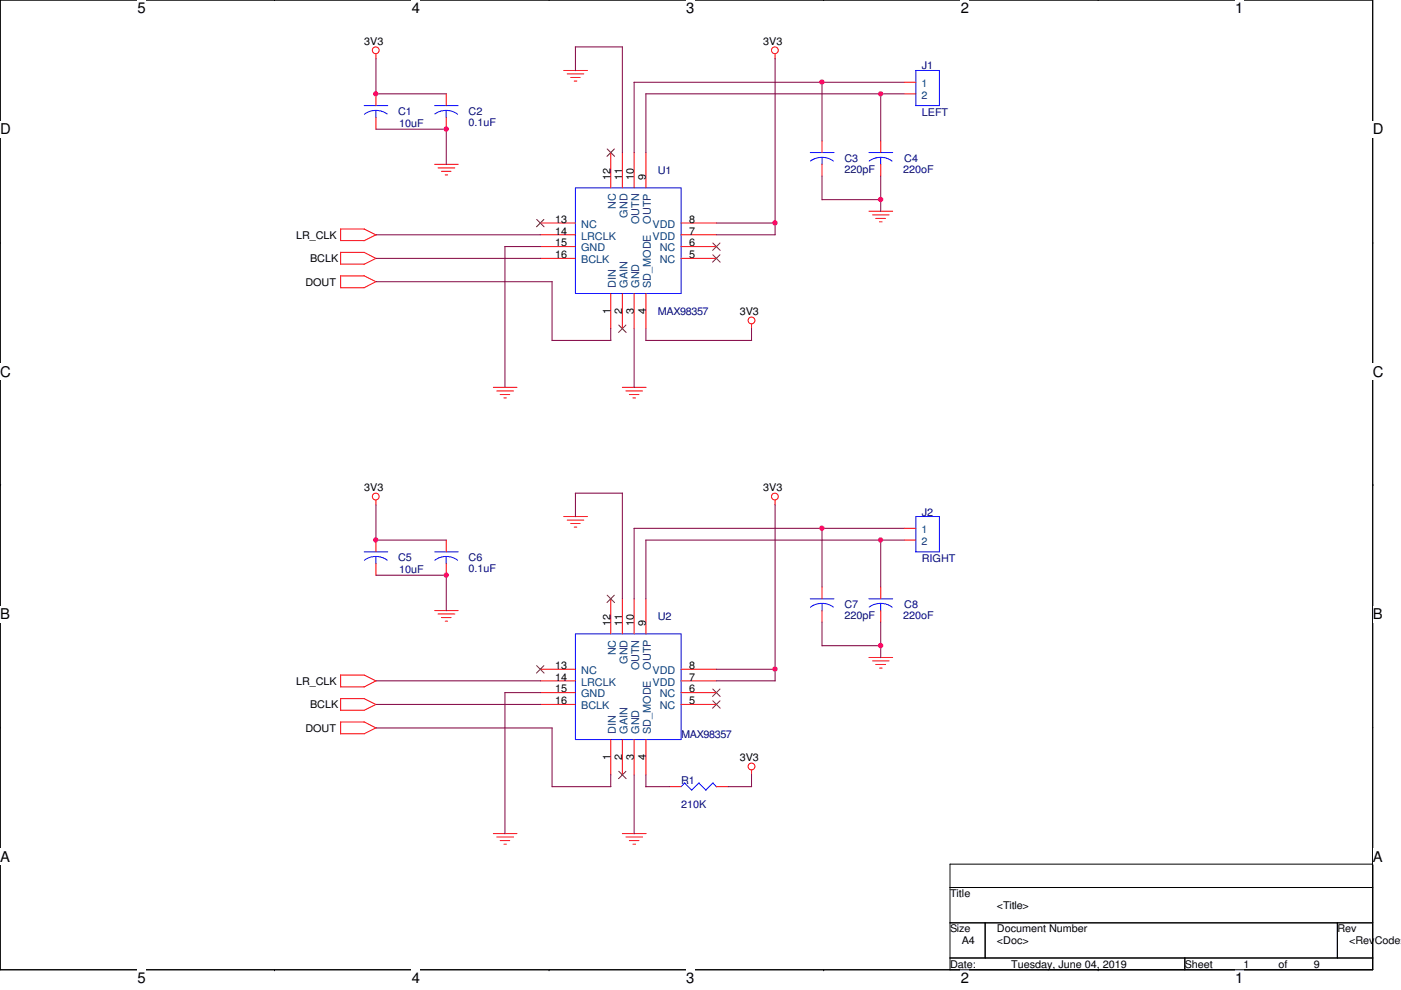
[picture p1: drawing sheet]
<svg xmlns="http://www.w3.org/2000/svg" width="297mm" height="210mm" viewBox="0 0 297 210" stroke-linecap="round" stroke-linejoin="round" font-family="sans-serif">
<path d="M0 0h291v205.6h-291z" fill="none" stroke="#000" stroke-width=".21"/>
<g fill="#fff">
<path d="M29.1 0h1.8v3.5h-1.8z"/>
<path d="M29.1 205.6h1.8v3.5h-1.8z"/>
</g>
<path d="M58.2 0h.1M58.2 205.6h.1" fill="none" stroke="#000" stroke-width=".21"/>
<g fill="#fff">
<path d="M87.3 0h1.7v3.5h-1.7z"/>
<path d="M87.3 205.6h1.7v3.5h-1.7z"/>
</g>
<path d="M116.4 0h.1M116.4 205.6h.1" fill="none" stroke="#000" stroke-width=".21"/>
<g fill="#fff">
<path d="M145.5 0h1.7v3.5h-1.7z"/>
<path d="M145.5 205.6h1.7v3.5h-1.7z"/>
</g>
<path d="M174.6 0h.1M174.6 205.6h.1" fill="none" stroke="#000" stroke-width=".21"/>
<g fill="#fff">
<path d="M203.7 0h1.7v3.5h-1.7z"/>
<path d="M203.7 205.6h1.7v3.5h-1.7z"/>
</g>
<path d="M232.8 0h.1M232.8 205.6h.1" fill="none" stroke="#000" stroke-width=".21"/>
<g fill="#fff">
<path d="M261.9 0h1.7v3.5h-1.7z"/>
<path d="M261.9 205.6h1.7v3.5h-1.7z"/>
<path d="M0 25.7h2.3v3.5h-2.3z"/>
<path d="M291 25.7h2.3v3.5h-2.3z"/>
<path d="M0 77.1h2.3v3.5h-2.3z"/>
<path d="M291 77.1h2.3v3.5h-2.3z"/>
</g>
<path d="M0 51.4h.1M291 51.4h.1" fill="none" stroke="#000" stroke-width=".21"/>
<g fill="#fff">
<path d="M0 128.5h2.1v3.5h-2.1z"/>
<path d="M291 128.5h2.1v3.5h-2.1z"/>
</g>
<path d="M0 102.8h.1M291 102.8h.1" fill="none" stroke="#000" stroke-width=".21"/>
<g fill="#fff">
<path d="M0 179.9h2.1v3.4h-2.1z"/>
<path d="M291 179.9h2.1v3.4h-2.1z"/>
</g>
<path d="M0 154.2h.1M291 154.2h.1M201.4 183.2h89.6v22.4h-89.6zM201.4 188.2h89.6M201.4 195.7h89.6M208.9 195.7v7.4M283.5 195.7v7.4M201.4 203.1h89.6M251.2 203.1v2.5" fill="none" stroke="#000" stroke-width=".21"/>
<g fill="none" stroke="#f00" stroke-width=".21">
<path d="M79.7 11.4v1.1M79.7 19.9v2.5M94.6 19.9v2.5M119.5 14.9h5M120.3 15.7h3.5M121 16.4h2M121.7 17.2h.6M164.3 11.4v1.1M191.7 17.4h2.5M191.7 19.9h2.5M79.7 24.9v2.5M92.2 34.8h5"/>
<path d="M92.9 35.6h3.5M93.6 36.3h2M94.4 37.1h.5M94.6 24.9v2.5M129.5 32.3v7.5M131.9 32.3v7.5M134.4 32.3v7.5M136.9 32.3v7.5M174.3 29.9v2.4M174.3 34.8v2.5M186.7 29.9v2.4M186.7 34.8v2.5"/>
<path d="M72.2 48.6h5.1M72.2 48.5v2.5h5M72.2 53.5v2.5h5M72.2 53.5h5.1M77.2 58.5l2.5 1.2M77.2 48.6l2.6 1.2M77.2 58.5h-5v2.5M77.2 53.5l2.6 1.3M79.7 49.8l-2.5 1.3M79.7 54.8l-2.5 1.2M79.8 59.7l-2.6 1.3M114.6 54.8h7.4"/>
<path d="M114.6 52.3h7.4M114.6 49.8h7.4M114.6 47.3h7.4M144.4 54.8h7.5M144.4 52.3h7.5M144.4 49.8h7.5M144.4 47.3h7.5M184.2 44.8h5.1M185 45.6h3.5M185.7 46.3h2M186.5 47h.5M72.2 61h5.1"/>
<path d="M129.5 62.2v7.5M131.9 62.2v7.5M134.4 62.2v7.5M136.9 62.2v7.5M159.3 68.7v1M104.6 82.1h5M105.3 82.9h3.6M106 83.7h2.1M106.8 84.4h.6M131.9 82.1h5.1M132.7 82.9h3.5M133.4 83.7h2.1"/>
<path d="M134.2 84.4h.5M79.7 106v1.1M79.7 114.5v2.5M79.7 119.5v2.5M94.6 114.5v2.5M94.6 119.5v2.5M119.5 109.5h5M120.3 110.3h3.5M121 111h2M121.7 111.8h.6M164.3 106v1.1M191.7 112h2.5"/>
<path d="M191.7 114.5h2.5M92.2 129.5h5M92.9 130.2h3.5M93.6 130.9h2M94.4 131.7h.5M129.5 127v7.4M131.9 127v7.4M134.4 127v7.4M136.9 127v7.4M174.3 124.5v2.5M174.3 129.5v2.4M184.2 139.4h5.1"/>
<path d="M186.7 124.5v2.5M186.7 129.5v2.4M72.2 148.1v2.5h5M72.2 148.1h5.1M72.2 155.6h5.1M77.2 153l2.5 1.3M77.2 153.1h-5v2.5M77.2 143.1l2.6 1.3M77.2 148.1l2.6 1.3M77.3 143.1h-5.1v2.5h5M79.7 144.4l-2.5 1.3M79.7 149.4l-2.5 1.2"/>
<path d="M79.8 154.3l-2.6 1.3M114.6 149.4h7.4M114.6 146.9h7.4M114.6 144.4h7.4M114.6 141.9h7.4M129.5 156.8v7.5M131.9 156.8v7.5M134.4 156.8v7.5M136.9 156.8v7.5M144.4 149.4h7.5M144.4 146.9h7.5M144.4 144.4h7.5"/>
<path d="M144.4 141.9h7.5M185 140.1h3.5M185.7 140.9h2M186.5 141.6h.5M104.6 176.7h5M105.3 177.5h3.6M106 178.2h2.1M106.8 179h.6M131.9 176.7h5.1M132.7 177.5h3.5M133.4 178.2h2.1M134.2 179h.5"/>
<path d="M141.9 166.8h2.5M151.9 166.8h2.5M159.3 163.3v1"/>
<circle cx="79.7" cy="10.7" r=".72"/>
<circle cx="164.3" cy="10.7" r=".72"/>
<circle cx="159.3" cy="67.9" r=".72"/>
<circle cx="79.7" cy="105.3" r=".72"/>
<circle cx="164.3" cy="105.3" r=".72"/>
<circle cx="159.3" cy="162.5" r=".72"/>
</g>
<g fill="none" stroke="#00f" stroke-width=".21">
<path d="M194.2 14.9h5v7.5h-5zM77.2 22.4h5M79.7 23.4l1.5 .3 .9 .5M79.7 23.4l-1.5 .3-.9 .5M79.7 23.4v1.5M92.2 22.4h5M94.6 23.4l1.5 .3 .9 .5M94.6 23.4l-1.5 .3-.9 .5M94.6 23.4v1.5M122 39.8h22.4v22.4h-22.4zM171.8 32.3h5M174.3 33.4l1.5 .2 .9 .6"/>
<path d="M174.3 33.4l-1.6 .2-.9 .6M174.3 33.4v1.5M184.2 32.3h5.1M186.7 33.4l1.5 .2 .9 .6M186.7 33.4l-1.5 .2-.9 .6M186.7 33.4v1.5M77.2 117h5M79.7 118l1.5 .3 .9 .5M79.7 118l-1.5 .3-.9 .5M79.7 118v1.5M92.2 117h5M94.6 118l1.5 .3 .9 .5"/>
<path d="M94.6 118l-1.5 .3-.9 .5M94.6 118v1.5M194.2 109.5h5v7.5h-5zM122 134.4h22.4v22.4h-22.4zM171.8 127h5M174.3 127.9l1.5 .3 .9 .5M174.3 127.9l-1.6 .3-.9 .5M174.3 127.9v1.6M184.2 127h5.1M186.7 127.9l1.5 .3 .9 .5M186.7 127.9l-1.5 .3-.9 .5M186.7 127.9v1.6"/>
<path d="M144.4 166.8l.8-.8 1.5 1.6M148.2 166l1.5 1.6M148.2 166l-1.6 1.5M151.1 166l.8 .8M151.2 166l-1.6 1.5"/>
</g>
<g fill="none" stroke="#804000" stroke-width=".21">
<path d="M128.7 31.6l1.6 1.5M130.3 31.6l-1.6 1.5M113.8 46.5l1.6 1.6M115.3 46.5l-1.6 1.6M151.1 54l1.6 1.6M151.1 51.5l1.6 1.6M152.7 54l-1.6 1.6M152.7 51.5l-1.6 1.6M131.2 68.9l1.6 1.6M132.7 68.9l-1.6 1.6M128.7 126.2l1.6 1.6M130.3 126.2l-1.6 1.6"/>
<path d="M113.8 141.1l1.6 1.6M115.3 141.1l-1.6 1.6M151.1 148.6l1.6 1.6M151.1 146.1l1.6 1.6M152.7 148.6l-1.6 1.6M152.7 146.1l-1.6 1.6M131.2 163.5l1.6 1.6M132.7 163.5l-1.6 1.6"/>
</g>
<g fill="none" stroke="#800040" stroke-width=".21">
<path d="M79.7 19.9h15M79.7 12.4v7.5M122 9.9h9.9M122 9.9v5.1M131.9 9.9v22.4M134.4 17.4h57.3M134.4 17.4v15M136.9 19.9h54.8M136.9 19.9v12.5M164.3 12.4v37.4M174.3 17.4v12.5M186.7 19.9v10"/>
<path d="M79.7 27.4h15M94.6 27.4v7.5M174.3 37.3v5.1l12.5-.1M186.7 37.3v7.5M79.7 49.8h34.9M79.7 54.8h34.9M79.7 59.7h37.4M107 52.3h7.6M107.1 52.3v29.9M117 59.7v12.5M151.9 47.3h12.5M151.9 49.8h12.5"/>
<path d="M117 72.2h12.5M129.5 69.6v2.6M134.4 69.7v12.5M136.9 69.7v2.5M136.9 72.2h22.5M159.3 69.6v2.6M79.7 107v7.6M79.7 114.5h15M122 104.6h9.9M122 104.6v5M131.9 104.5v22.5M134.4 112h57.3"/>
<path d="M134.4 112v15M136.9 114.5h54.8M136.9 114.5v12.5M164.3 107v37.4M174.3 112v12.5M186.7 114.5v10M79.7 122h15M94.6 122v7.5M174.3 131.9v5M174.3 136.9h12.5M186.7 131.9v7.5M79.7 144.4h34.9"/>
<path d="M79.7 149.4h34.9M79.7 154.3h37.4M107 146.9h7.6M107.1 146.9v29.9M117 154.3v12.5M151.9 141.9h12.5M151.9 144.4h12.5M117 166.8h12.5M129.5 164.3v2.5M134.4 164.3v12.5M136.9 166.8h5M136.9 164.3v2.5"/>
<path d="M154.4 166.8h5M159.3 164.3v2.5"/>
</g>
<circle cx="174.3" cy="17.4" r=".48" fill="#f0f"/>
<circle cx="174.3" cy="17.4" r=".48" fill="none" stroke="#f0f" stroke-width=".21"/>
<circle cx="186.7" cy="19.9" r=".48" fill="#f0f"/>
<circle cx="186.7" cy="19.9" r=".48" fill="none" stroke="#f0f" stroke-width=".21"/>
<circle cx="186.7" cy="42.3" r=".48" fill="#f0f"/>
<circle cx="186.7" cy="42.3" r=".48" fill="none" stroke="#f0f" stroke-width=".21"/>
<circle cx="164.3" cy="47.3" r=".49" fill="#f0f"/>
<circle cx="164.3" cy="47.3" r=".49" fill="none" stroke="#f0f" stroke-width=".21"/>
<circle cx="79.7" cy="19.9" r=".47" fill="#f0f"/>
<circle cx="79.7" cy="19.9" r=".47" fill="none" stroke="#f0f" stroke-width=".21"/>
<circle cx="94.6" cy="27.4" r=".48" fill="#f0f"/>
<circle cx="94.6" cy="27.4" r=".48" fill="none" stroke="#f0f" stroke-width=".21"/>
<circle cx="174.3" cy="112" r=".49" fill="#f0f"/>
<circle cx="174.3" cy="112" r=".49" fill="none" stroke="#f0f" stroke-width=".21"/>
<circle cx="186.7" cy="114.5" r=".49" fill="#f0f"/>
<circle cx="186.7" cy="114.5" r=".49" fill="none" stroke="#f0f" stroke-width=".21"/>
<circle cx="186.7" cy="136.9" r=".49" fill="#f0f"/>
<circle cx="186.7" cy="136.9" r=".49" fill="none" stroke="#f0f" stroke-width=".21"/>
<circle cx="164.3" cy="141.9" r=".48" fill="#f0f"/>
<circle cx="164.3" cy="141.9" r=".48" fill="none" stroke="#f0f" stroke-width=".21"/>
<circle cx="79.7" cy="114.5" r=".48" fill="#f0f"/>
<circle cx="79.7" cy="114.5" r=".48" fill="none" stroke="#f0f" stroke-width=".21"/>
<circle cx="94.6" cy="121.9" r=".48" fill="#f0f"/>
<circle cx="94.6" cy="121.9" r=".48" fill="none" stroke="#f0f" stroke-width=".21"/>
<g font-size="3.1">
<text x="29.1" y="2.8">5</text>
<text x="87.3" y="2.8">4</text>
<text x="145.5" y="2.8">3</text>
<text x="203.7" y="2.8">2</text>
<text x="261.9" y="2.8">1</text>
<text x="0" y="28.5">D</text>
<text x="291" y="28.5">D</text>
<text x="0" y="79.9">C</text>
<text x="291" y="79.9">C</text>
<text x="0" y="131.3">B</text>
<text x="291" y="131.3">B</text>
<text x="0" y="182.7">A</text>
<text x="291" y="182.7">A</text>
<text x="29.1" y="208.4">5</text>
<text x="87.3" y="208.4">4</text>
<text x="145.5" y="208.4">3</text>
<text x="203.7" y="208.4">2</text>
<text x="261.9" y="208.4">1</text>
</g>
<g font-size="2.2">
<text x="77.2" y="9.5">3V3</text>
<text x="161.8" y="9.5">3V3</text>
<text x="129.5" y="38.1" transform="rotate(-90 129.5 38.1)">12</text>
<text x="131.9" y="38.1" transform="rotate(-90 131.9 38.1)">11</text>
<text x="134.4" y="38.1" transform="rotate(-90 134.4 38.1)">10</text>
<text x="136.9" y="38.1" transform="rotate(-90 136.9 38.1)">9</text>
<text x="117.7" y="47.2">13</text>
<text x="146.1" y="47.2">8</text>
<text x="62.8" y="50.6">LR_CLK</text>
<text x="117.7" y="49.7">14</text>
<text x="117.7" y="52.2">15</text>
<text x="146.1" y="52.2">6</text>
<text x="146.1" y="49.7">7</text>
<text x="65.7" y="55.5">BCLK</text>
<text x="117.7" y="54.7">16</text>
<text x="146.1" y="54.7">5</text>
<text x="64.8" y="60.5">DOUT</text>
<text x="129.5" y="66.6" transform="rotate(-90 129.5 66.6)">1</text>
<text x="131.9" y="66.6" transform="rotate(-90 131.9 66.6)">2</text>
<text x="134.4" y="66.6" transform="rotate(-90 134.4 66.6)">3</text>
<text x="136.9" y="66.6" transform="rotate(-90 136.9 66.6)">4</text>
<text x="156.8" y="66.8">3V3</text>
<text x="77.2" y="104.1">3V3</text>
<text x="161.8" y="104.1">3V3</text>
<text x="129.5" y="132.7" transform="rotate(-90 129.5 132.7)">12</text>
<text x="131.9" y="132.7" transform="rotate(-90 131.9 132.7)">11</text>
<text x="134.4" y="132.7" transform="rotate(-90 134.4 132.7)">10</text>
<text x="136.9" y="132.7" transform="rotate(-90 136.9 132.7)">9</text>
<text x="117.7" y="141.9">13</text>
<text x="146.1" y="141.9">8</text>
<text x="62.8" y="145.2">LR_CLK</text>
<text x="117.7" y="144.3">14</text>
<text x="117.7" y="146.8">15</text>
<text x="117.7" y="149.3">16</text>
<text x="146.1" y="149.3">5</text>
<text x="146.1" y="146.8">6</text>
<text x="146.1" y="144.3">7</text>
<text x="64.8" y="155.1">DOUT</text>
<text x="65.7" y="150.2">BCLK</text>
<text x="129.5" y="161.2" transform="rotate(-90 129.5 161.2)">1</text>
<text x="131.9" y="161.2" transform="rotate(-90 131.9 161.2)">2</text>
<text x="134.4" y="161.2" transform="rotate(-90 134.4 161.2)">3</text>
<text x="136.9" y="161.2" transform="rotate(-90 136.9 161.2)">4</text>
<text x="156.8" y="161.3">3V3</text>
<text x="201.4" y="190.2">Title</text>
<text x="201.4" y="197.7">Size</text>
<text x="211.4" y="197.7">Document Number</text>
<text x="211.4" y="192.7">&lt;Title&gt;</text>
<text x="283.5" y="197.7">Rev</text>
<text x="203.9" y="200.2">A4</text>
<text x="211.4" y="200.2">&lt;Doc&gt;</text>
<text x="286" y="200.2">&lt;RevCode&gt;</text>
<text x="201.4" y="205.1">Date:</text>
<text x="214.4" y="205.1">Tuesday, June 04, 2019</text>
<text x="251.2" y="205.1">Sheet</text>
<text x="263.6" y="205.1">1</text>
<text x="271.1" y="205.1">of</text>
<text x="278.6" y="205.1">9</text>
</g>
<g font-size="2.2" fill="#000080">
<text x="195.4" y="14.7">J1</text>
<text x="84.4" y="24.4">C1</text>
<text x="84.7" y="26.9">10uF</text>
<text x="99.4" y="24.4">C2</text>
<text x="99.4" y="26.7">0.1uF</text>
<text x="195.4" y="24.7">LEFT</text>
<text x="179" y="34.4">C3</text>
<text x="191.7" y="34.4">C4</text>
<text x="139.4" y="36.9">U1</text>
<text x="179" y="36.6">220pF</text>
<text x="191.5" y="36.6">220oF</text>
<text x="139.4" y="66.8">MAX98357</text>
<text x="195.4" y="109.3">J2</text>
<text x="84.4" y="119">C5</text>
<text x="99.4" y="119">C6</text>
<text x="195.4" y="119.3">RIGHT</text>
<text x="84.7" y="121.5">10uF</text>
<text x="99.4" y="121.3">0.1uF</text>
<text x="139.4" y="131.5">U2</text>
<text x="179" y="129">C7</text>
<text x="179" y="131.2">220pF</text>
<text x="191.5" y="131.2">220oF</text>
<text x="191.7" y="129">C8</text>
<text x="144.4" y="156.4">MAX98357</text>
<text x="144.4" y="166.3">R1</text>
<text x="144.4" y="171.3">210K</text>
</g>
<g font-size="2.2" fill="#004080">
<text x="195.4" y="18.5">1</text>
<text x="195.4" y="20.9">2</text>
<text x="130.6" y="44.4" transform="rotate(-90 130.6 44.4)">NC</text>
<text x="133" y="46.1" transform="rotate(-90 133 46.1)">GND</text>
<text x="135.5" y="47.5" transform="rotate(-90 135.5 47.5)">OUTN</text>
<text x="138" y="47.4" transform="rotate(-90 138 47.4)">OUTP</text>
<text x="123.2" y="48.3">NC</text>
<text x="123.2" y="50.8">LRCLK</text>
<text x="123.2" y="53.3">GND</text>
<text x="138.3" y="50.8">VDD</text>
<text x="138.3" y="48.3">VDD</text>
<text x="139.9" y="53.3">NC</text>
<text x="123.2" y="55.8">BCLK</text>
<text x="139.9" y="55.8">NC</text>
<text x="130.6" y="61" transform="rotate(-90 130.6 61)">DIN</text>
<text x="133" y="61" transform="rotate(-90 133 61)">GAIN</text>
<text x="135.5" y="61" transform="rotate(-90 135.5 61)">GND</text>
<text x="138" y="61" transform="rotate(-90 138 61)">SD_MODE</text>
<text x="195.4" y="113">1</text>
<text x="195.4" y="115.5">2</text>
<text x="123.2" y="142.9">NC</text>
<text x="130.6" y="138.9" transform="rotate(-90 130.6 138.9)">NC</text>
<text x="133" y="140.7" transform="rotate(-90 133 140.7)">GND</text>
<text x="135.5" y="142.1" transform="rotate(-90 135.5 142.1)">OUTN</text>
<text x="138" y="142" transform="rotate(-90 138 142)">OUTP</text>
<text x="138.3" y="142.9">VDD</text>
<text x="123.2" y="145.4">LRCLK</text>
<text x="123.2" y="147.9">GND</text>
<text x="138.3" y="145.4">VDD</text>
<text x="139.9" y="147.9">NC</text>
<text x="123.2" y="150.4">BCLK</text>
<text x="130.6" y="155.6" transform="rotate(-90 130.6 155.6)">DIN</text>
<text x="133" y="155.6" transform="rotate(-90 133 155.6)">GAIN</text>
<text x="135.5" y="155.6" transform="rotate(-90 135.5 155.6)">GND</text>
<text x="138" y="155.6" transform="rotate(-90 138 155.6)">SD_MODE</text>
<text x="139.9" y="150.4">NC</text>
</g>
</svg>
